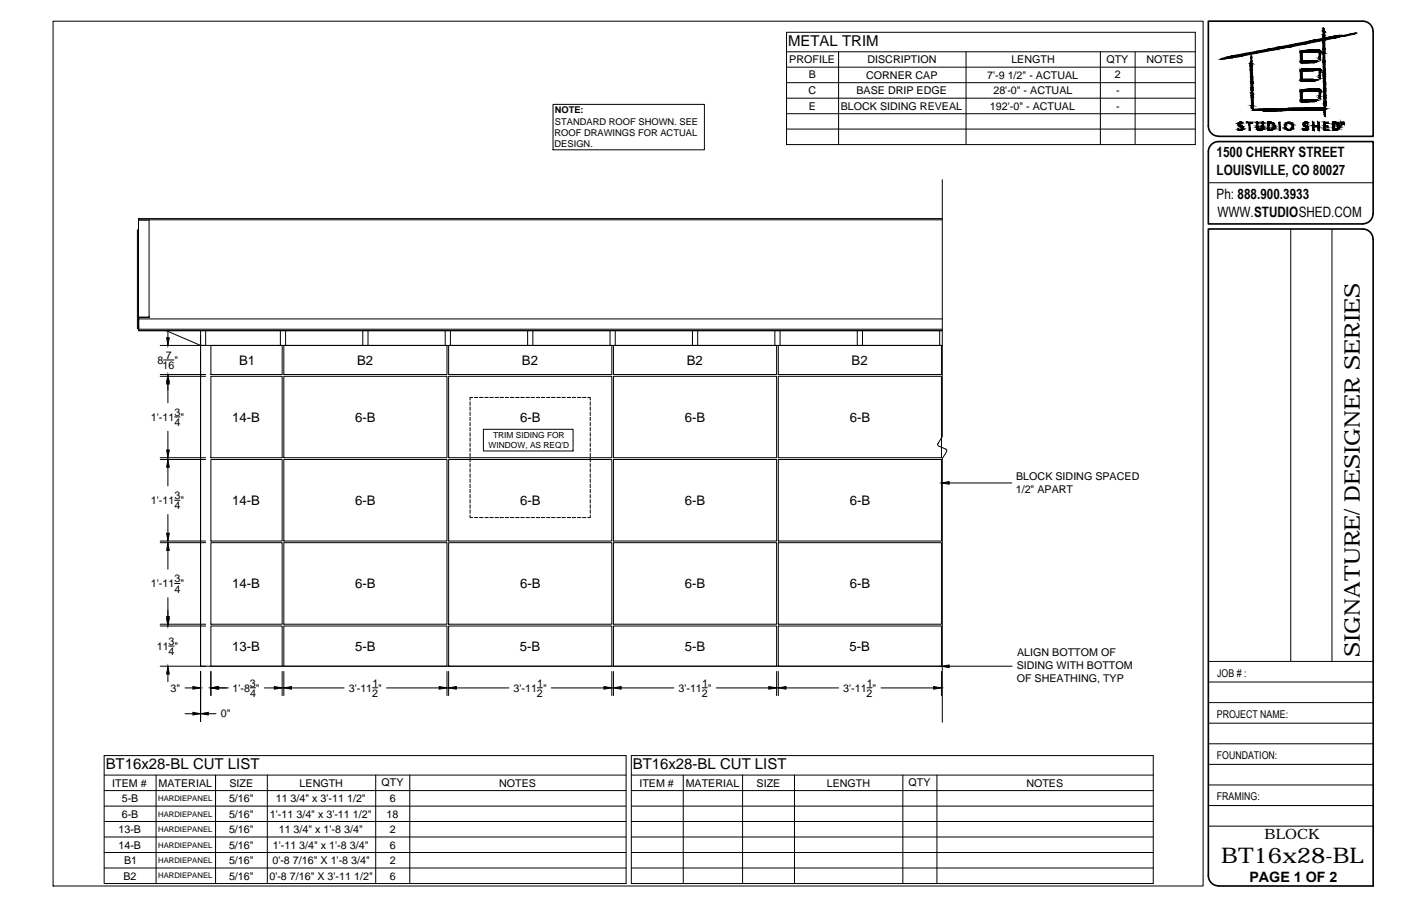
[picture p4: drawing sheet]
<svg xmlns="http://www.w3.org/2000/svg" width="432mm" height="279mm" viewBox="0 0 432 279" stroke-linecap="round" stroke-linejoin="round" font-family="sans-serif">
<!-- layer: SShed-Dims and Notes -->
<g fill="none" stroke="#000" stroke-width=".31">
<path d="M242.4 10h126v34.6h-126zM242.4 16h126M258.5 16v28.6M297.7 16v28.6M339.1 16v28.6M349.9 16v28.6M170.4 32.2h46.7v14h-46.7zM242.4 20.7h126M242.4 25.5h126M242.4 30.3h126M242.4 35.1h126M242.4 39.8h126"/>
<path d="M290.4 55.4v79.1M49.4 116h14M49.4 115.5h14M49.4 106.5h14M50.4 111h3.2M51.7 101.8v2.4M51.7 117.9v6.3M65 116h22v25.2h-22zM65 106.5h22v9h-22zM87.5 116h50.3v25.2h-50.3zM87.5 106.5h50.3v9h-50.3zM138.3 116h50.3v25.2h-50.3z"/>
<path d="M138.3 106.5h50.3v9h-50.3zM189.1 116h50.3v25.2h-50.3zM189.1 106.5h50.3v9h-50.3zM239.9 116h50.3v25.2h-50.3zM239.9 106.5h50.3v9h-50.3zM51.7 133v5.8M53.8 128.6h1.7M149 132.4h27.6v6.7h-27.6zM289.1 136.7l-.1 .5 .3 .4 2.2 .9M290.4 134.5l-1.3 2.3M291.5 138.5l.3 .3-.1 .5M291.7 139.3l-1.3 2.3v81.1"/>
<path d="M49.4 141.7h14M49.4 141.2h14M51.7 144.1v5.8M51.7 158.7v5.7M53.8 154.3h1.7M65 141.7h22v25.1h-22zM87.5 141.7h50.3v25.1h-50.3zM138.3 141.7h50.3v25.1h-50.3zM189.1 141.7h50.3v25.1h-50.3zM239.9 141.7h50.3v25.1h-50.3zM49.4 167.4h14M49.4 166.8h14"/>
<path d="M51.7 169.7v5.8M53.8 179.9h1.7M65 167.4h22v25.1h-22zM87.5 167.4h50.3v25.1h-50.3zM138.3 167.4h50.3v25.1h-50.3zM189.1 167.4h50.3v25.1h-50.3zM239.9 167.4h50.3v25.1h-50.3zM49.4 193.1h14M49.4 192.5h14M51.7 184.3v6.3M52 199.2h1.7M65 193.1h22v12.4h-22z"/>
<path d="M87.5 193.1h50.3v12.4h-50.3zM138.3 193.1h50.3v12.4h-50.3zM189.1 193.1h50.3v12.4h-50.3zM239.9 193.1h50.3v12.4h-50.3zM49.4 205.5h14M51.7 207.9v2.3M57 212.1h2.5M61.8 207.1v15.4v-15.4M61.8 207.1v7.4M65 207.1v7.4M67.4 212.1h3M77.1 212.1h1.7"/>
<path d="M81.5 212.1h3.1M87 207.1v7.4M87.5 207.1v7.4M89.8 212.1h16.3M114.8 212.1h1.6M119.1 212.1h16.3M137.8 207.1v7.4M138.3 207.1v7.4M140.6 212.1h16.3M165.6 212.1h1.6M169.9 212.1h16.3M188.6 207.1v7.4"/>
<path d="M189.1 207.1v7.4M191.4 212.1h16.3M216.4 212.1h1.6M220.7 212.1h16.3M239.4 207.1v7.4M239.9 207.1v7.4M242.2 212.1h16.3M267.2 212.1h1.6M271.5 212.1h16.3M290.2 207.1v7.4M32.1 233h160.9v39.5h-160.9zM32.1 239h160.9"/>
<path d="M48.1 239v33.5M57 220.1h2.5M64.2 220.1h2.4M66.4 239v33.5M82.4 239v33.5M115.8 239v33.5M126.3 239v33.5M194.6 233h160.8v39.5h-160.8zM194.6 239h160.8M210.6 239v33.5M228.9 239v33.5M244.9 239v33.5"/>
<path d="M278.3 239v33.5M288.8 239v33.5M32.1 243.8h160.9M32.1 248.6h160.9M32.1 253.3h160.9M32.1 258.1h160.9M194.6 243.8h160.8M194.6 248.6h160.8M194.6 253.3h160.8M194.6 258.1h160.8M32.1 262.9h160.9M32.1 267.7h160.9"/>
<path d="M194.6 262.9h160.8M194.6 267.7h160.8"/>
</g>
<!-- layer: SShed-Hatch -->
<g fill="none" stroke="#000" stroke-width=".31">
<path d="M42.7 70.7l-.4 .3v30.4M42.8 67.5l-.1 30.3M290.4 67.8h-247.6l3.1 .1v30M290.4 67.4h-247.6v.4M42.8 98.4h.1M42.8 98.4h247.6M45.9 97.9h-3.1v4.1M45.9 97.8h-3.2v3.2l-.4 .4 .5-.4M45.9 97.9h.1M42.8 101.5h247.6M51.3 102h12.1M51.3 102l10.5 4.5"/>
<path d="M61.8 106.5v99h228.6M61.8 102v103.5M61.8 106.5h228.6M63.4 102v4.5M63.4 102h23M86.4 102h25.4M86.4 102v4.5M88 102v4.5M111.8 102h25.4M111.8 102v4.5M113.4 102v4.5M137.2 102h25.4"/>
<path d="M137.2 102v4.5M138.8 102v4.5M162.6 102h25.4M162.6 102v4.5M164.2 102v4.5M188 102h25.4M188 102v4.5M189.6 102v4.5M213.4 102h25.4M213.4 102v4.5M215 102v4.5M238.8 102h25.4"/>
<path d="M238.8 102v4.5M240.4 102v4.5M264.2 102h25.4M264.2 102v4.5M265.8 102v4.5M289.6 102v4.5M289.6 102h.8M290.4 102h-247.6h8.5M144.9 123.9v1.1M144.9 125.5v1M144.9 127.1v1.1M144.9 128.7v1"/>
<path d="M144.9 130.3v1M144.9 131.8v1.1M144.9 133.4v1.1M144.9 135v1.1M144.9 136.6v1.1M144.9 138.2v1M144.9 139.8v1.1M145.7 122.6h-.8v.8M146.2 122.6h1.1M147.8 122.6h1.1M149.4 122.6h1.1M151 122.6h1"/>
<path d="M152.6 122.6h1M154.1 122.6h1.1M155.8 122.6h1M157.3 122.6h1.1M158.9 122.6h1.1M160.5 122.6h1.1M162.1 122.6h1.1M163.7 122.6h1M165.3 122.6h1M166.8 122.6h1.1M168.5 122.6h1M170 122.6h1.1"/>
<path d="M171.6 122.6h1.1M173.2 122.6h1.1M174.8 122.6h1.1M176.4 122.6h1M178 122.6h1M179.5 122.6h1.1M181.2 122.6h.7v.8M181.9 123.9v1.1M181.9 125.5v1M181.9 127.1v1.1M181.9 128.7v1M181.9 130.3v1"/>
<path d="M181.9 131.8v1.1M181.9 133.4v1.1M181.9 135v1.1M181.9 136.6v1.1M181.9 138.2v1M181.9 139.8v1.1M144.9 158.8v.8h.8M144.9 141.4v1M144.9 143v1M144.9 144.5v1.1M144.9 146.1v1.1M144.9 147.7v1.1"/>
<path d="M144.9 149.3v1.1M144.9 150.9v1M144.9 152.5v1.1M144.9 154.1v1M144.9 155.7v1M144.9 157.2v1.1M146.2 159.6h1.1M147.8 159.6h1.1M149.4 159.6h1.1M151 159.6h1M152.6 159.6h1M154.1 159.6h1.1"/>
<path d="M155.8 159.6h1M157.3 159.6h1.1M158.9 159.6h1.1M160.5 159.6h1.1M162.1 159.6h1.1M163.7 159.6h1M165.3 159.6h1M166.8 159.6h1.1M168.5 159.6h1M170 159.6h1.1M171.6 159.6h1.1M173.2 159.6h1.1"/>
<path d="M174.8 159.6h1.1M176.4 159.6h1M178 159.6h1M179.5 159.6h1.1M181.9 158.8v.8h-.7M181.9 141.4v1M181.9 143v1M181.9 144.5v1.1M181.9 146.1v1.1M181.9 147.7v1.1M181.9 149.3v1.1M181.9 150.9v1"/>
<path d="M181.9 152.5v1.1M181.9 154.1v1M181.9 155.7v1M181.9 157.2v1.1"/>
</g>
<!-- layer: SShed-Siding BLOCK -->
<path d="M290.2 148.9l2.3-.4v.8zM290.2 205.5l2.3-.4v.8z" fill="#000" stroke="#000" stroke-width=".31"/>
<path d="M292.5 148.9h19.3M292.5 205.5h19.4" fill="none" stroke="#000" stroke-width=".31"/>
<!-- layer: SShed-Dims and Notes -->
<g fill="#000" stroke="#000" stroke-width=".31">
<path d="M51.7 116l.5 2.4h-.8zM51.7 115.5l.5 2.4h-.8zM51.4 104.2h.8l-.5 2.3zM51.4 138.8h.8l-.5 2.4zM51.7 141.7l.5 2.4h-.8zM51.7 167.4l.5 2.3h-.8zM51.4 164.4h.8l-.5 2.4zM51.4 190.6h.8l-.5 2.5zM51.4 190.1h.8l-.5 2.4zM51.7 205.5l.5 2.4h-.8zM59.5 211.7l2.3 .4-2.3 .4zM59.5 219.7l2.3 .4-2.3 .4z"/>
<path d="M61.8 220.1l2.4-.4v.8zM65 212.1l2.4-.4v.8zM84.6 211.7l2.4 .4-2.4 .4zM87.5 212.1l2.3-.4v.8zM135.4 211.7l2.4 .4-2.4 .4zM138.3 212.1l2.3-.4v.8zM186.2 211.7l2.4 .4-2.4 .4zM189.1 212.1l2.3-.4v.8zM237 211.7l2.4 .4-2.4 .4zM239.9 212.1l2.3-.4v.8zM287.8 211.7l2.4 .4-2.4 .4z"/>
</g>
<!-- layer: SShed-Titleblock -->
<g fill="none" stroke="#000" stroke-width=".31">
<path d="M16.4 6.5h354.4v266.7h-354.4zM372.4 56.4h50.8M397.8 70.6v133.4M410.5 70.6v133.4M372.4 204h50.8M372.4 210.3h50.8M372.4 216.7h50.8M372.4 229.4h50.8M372.4 235.7h50.8M372.4 223h50.8M372.4 248.4h50.8M372.4 242.1h50.8"/>
<path d="M372.4 254.8h50.8"/>
</g>
<path d="M423.2 9.7a3.2 3.2 0 0 0-3.2-3.2h-47.6v32.4M423.2 9.7v32.4h-47.6M372.4 38.9a3.2 3.2 0 0 0 3.2 3.1M375.6 43.7a3.2 3.2 0 0 0-3.2 3.1v22.3l47.6-.1a3.2 3.2 0 0 0 3.2-3.1M375.6 43.7h47.6v22.2M423.2 73.8a3.2 3.2 0 0 0-3.2-3.2h-47.6v199.5a3.2 3.2 0 0 0 3.2 3.1M423.2 73.8v199.4h-47.6" fill="none" stroke="#000" stroke-width=".51"/>
<g fill="#000" stroke="#000" stroke-width=".31">
<path d="M376.3 18.3h.2zM377.2 18l.5-.1zM378 17.8h2l-2.2 .3zM401 19.3h.9zM401.9 19.3h1.3zM401.4 18.8h3.5zM405.7 18.9l.5-.1zM404 15.5h2.8zM406.7 18.3l.2 .1zM407 16h.2zM412.1 11l.4-.1zM413.5 10.9h.2z"/>
<path d="M417.8 10.2h.2zM381.9 37.8h1.1zM382.6 37.9h.3zM388.6 34.1h1zM389.5 34.2h3.2zM391.7 38h.7zM391.8 33.6h17.1zM391.9 39.9h.6zM396.5 40h1.6l-.3 .2zM396.8 37.7h1zM401 25h.9zM401.7 38.7h.8z"/>
<path d="M401.9 25h1.3zM401.9 31.4h1.3zM402 39h1.1zM402.3 39.1h.9zM402.3 37.6h.5zM402.6 39.8h.6zM402.8 38.1h.2zM401.4 24.5h3.5zM401.4 30.8h3.5zM405.7 24.6l.5-.1zM405.7 30.9l.5-.1zM404 21.2h2.8z"/>
<path d="M404 27.5h2.8zM406.7 24.1h.2zM406.7 30.4l.2 .1zM403.5 33.3h4.1zM407 21.7h.2zM407 28.1h.2zM408.4 32.5l.1 .4zM408.6 31.9l.1 .2zM411.9 39.8h.7zM412.2 38.4h.6zM413.7 38h.1zM381.9 40.2h.6z"/>
<path d="M381.9 40.2h.4zM388.1 40.2h.4zM388.1 40.2l.2 .1zM402.3 40.2h.1z"/>
<path d="M376.3 18.3l.7-.2zM376.5 18.3l.6-.2z"/>
<path d="M376.9 18h.5zM377.2 18h.3z"/>
<path d="M376.9 18l.2 .1zM376.9 18h.4z"/>
<path d="M376.9 18h.4zM376.9 18h.5z"/>
<path d="M378 17.8h2zM378.1 17.7h2.4z"/>
<path d="M377.4 18.1h.4l.2-.3zM377.4 18.1h.4z"/>
<path d="M378.1 17.7h2.4l-1.9-.2zM378.6 17.5h3.4l-1.5 .2z"/>
<path d="M378.6 17.5h3.4l-2.5-.3zM379.5 17.2h3.4l-.9 .3z"/>
<path d="M379.5 17.2h3.4l.8-.7zM382.9 17.2l.8-.7h3.4z"/>
<path d="M383.7 16.5h3.4l.1-.7zM387.2 15.8h3.1l-3.2 .7z"/>
<path d="M385.6 17.6l-.1 1.4h.3zM385.6 17.6h.2v1.4z"/>
<path d="M385.5 19v.5h.3zM385.5 19h.3v.5z"/>
<path d="M385.5 19.5l.4 .1zM385.5 19.5l.4 .1z"/>
<path d="M385.5 19.6l.4 .1zM385.5 19.6l.4 .1z"/>
<path d="M385.6 17.2v.4h.2zM385.6 17.2l.2 .4z"/>
<path d="M387.2 15.8h3.1l-.3-.5zM390 15.3h3.3l-3 .5z"/>
<path d="M390 15.3h3.3l-1.6-.3zM391.7 15h3.4l-1.8 .3z"/>
<path d="M391.7 15h3.4l-1.1-.5zM394 14.5h3.4l-2.3 .5z"/>
<path d="M394 14.5h3.4zM394.6 14.4h3.6z"/>
<path d="M394.6 14.4h3.6l1.3-.9zM398.2 14.4l1.3-.9h3.3z"/>
<path d="M399.5 13.5h3.3l1.5-1zM402.8 13.5l1.5-1h3.4z"/>
<path d="M400.7 15.8h6.5l-6.2-.2zM401 15.6h5.9l.3 .2z"/>
<path d="M400.7 15.8h6.5zM400.7 15.8h6.5z"/>
<path d="M400.7 15.8l6.5 .2zM400.7 15.8l6.5 .2z"/>
<path d="M400.7 16h6.3zM400.7 16h6.3z"/>
<path d="M400.7 16l4.1 .1zM400.7 16h5.9z"/>
<path d="M400.7 16.1l1.1 .1zM400.7 16.1h3z"/>
<path d="M400.7 16.2h.7zM400.7 16.2h1.1z"/>
<path d="M400.7 16.2l.1 2.5h.6zM400.7 16.2h.7v2.5z"/>
<path d="M400.8 18.7l.6 .1zM400.8 18.7l.6 .1z"/>
<path d="M400.8 18.8h4.4zM400.8 18.8h4.4z"/>
<path d="M400.8 18.8l4.9 .1zM400.8 18.8l4.9 .1z"/>
<path d="M400.8 18.9h5.4zM400.8 18.9h5.4z"/>
<path d="M400.8 18.9h5.2zM400.8 18.9h5.4z"/>
<path d="M400.8 18.9l5.1 .1zM400.8 18.9h5.2z"/>
<path d="M400.8 19l5 .1zM400.8 19h5.1z"/>
<path d="M400.8 19.1h4.7zM400.8 19.1h5z"/>
<path d="M400.8 19.1l4.6 .1zM400.8 19.1h4.7z"/>
<path d="M400.8 19.2h4.5zM400.8 19.2h4.6z"/>
<path d="M400.9 19.2l4.3 .1zM400.9 19.2h4.4z"/>
<path d="M400.9 19.3h2.3zM400.9 19.3h2.9z"/>
<path d="M401 19.3l.5 .1zM401 19.4h.5z"/>
<path d="M401 15.6h5.9zM402.2 15.6h4.7z"/>
<path d="M402.2 15.6h4.7zM403.1 15.5l3.8 .1z"/>
<path d="M400.7 16.1h3zM400.7 16.1h4.1z"/>
<path d="M400.9 19.3h2.9zM400.9 19.3h4.3z"/>
<path d="M404.3 12.5h4zM404.7 12.4l3.6 .1z"/>
<path d="M404.7 12.4h3.6zM405 12.4h3.3z"/>
<path d="M405 12.4h3.3l-.6-.6zM407.7 11.8h3.3l-2.7 .6z"/>
<path d="M406.5 17.6h.4zM406.6 17.5l.3 .1z"/>
<path d="M406.5 17.6v.7h.4zM406.5 17.6h.4v.7z"/>
<path d="M406.6 16v.7h.4zM406.6 16h.4v.7z"/>
<path d="M406.6 16.7h.3zM406.6 16.7h.4z"/>
<path d="M406.6 16.7v.8h.3zM406.6 16.7h.3v.8z"/>
<path d="M406.5 18.3h.4zM406.5 18.3h.4z"/>
<path d="M407 16h.2zM407 16h.2z"/>
<path d="M407.7 10.7v.3h.6zM407.7 10.7h.6v.3z"/>
<path d="M407.7 11v.7h.6zM407.7 11h.6v.7z"/>
<path d="M407.7 11.7l3.3 .1zM407.7 11.7h4z"/>
<path d="M407.8 9.8l-.1 .9h.6zM407.8 9.8h.5v.9z"/>
<path d="M407.7 12.5v2.7h.7zM407.7 12.5h.6l.1 2.7z"/>
<path d="M407.7 15.2l.1 1h.5zM407.7 15.2h.7l-.1 1z"/>
<path d="M407.8 16.2v.2h.5zM407.8 16.2h.5v.2z"/>
<path d="M407.8 16.4v2.6h.6zM407.8 16.4h.5l.1 2.6z"/>
<path d="M407.9 9l-.1 .3h.2zM407.9 9l.1 .3z"/>
<path d="M407.8 9.3v.2h.3zM407.8 9.3l.3 .2z"/>
<path d="M407.8 9.5l.3 .2zM407.8 9.5l.3 .2z"/>
<path d="M407.8 9.7v.1h.5zM407.8 9.7l.5 .1z"/>
<path d="M407.9 8.7l.1 .2zM407.9 8.7l.1 .2z"/>
<path d="M407.9 8.9l.1 .1zM407.9 8.9l.1 .1z"/>
<path d="M408.3 11.7h3.4zM409 11.6h3.3z"/>
<path d="M409 11.6h1l-.1-.2zM409.9 11.4h.5l-.4 .2z"/>
<path d="M409.9 11.4l1.8-.4zM410.4 11.4l1.9-.4z"/>
<path d="M410 11.6h2.3zM410.3 11.5h2.3z"/>
<path d="M410.3 11.5h2.3zM410.7 11.4h2z"/>
<path d="M410.7 11.4h2l-.3-.3zM412.4 11.1h2l-1.7 .3z"/>
<path d="M411.7 11h.6zM412.1 11h.3z"/>
<path d="M412.4 11.1h2zM413.2 11h2z"/>
<path d="M413.2 11h.5zM413.5 10.9l.2 .1z"/>
<path d="M413.7 11h1.5l.7-.4zM415.2 11l.7-.4h1.5z"/>
<path d="M415.9 10.6h1.5l-.2-.3zM417.2 10.3h.7l-.5 .3z"/>
<path d="M417.2 10.3h.7zM417.8 10.2h.2z"/>
<path d="M381.6 39.8h.2zM381.6 39.8h.2z"/>
<path d="M381.6 39.8l.3 .1zM381.6 39.8l.3 .1z"/>
<path d="M381.6 39.9h.3zM381.6 39.9h.3z"/>
<path d="M381.6 39.9l.6 .1zM381.6 39.9l.6 .1z"/>
<path d="M381.7 38.1l.3 .1zM381.7 38.1h.3z"/>
<path d="M381.6 38.2l.3 .1zM381.6 38.2h.4z"/>
<path d="M381.6 38.3h.4zM381.6 38.3h.4z"/>
<path d="M381.7 38h.4zM381.7 38h.4z"/>
<path d="M381.7 38l.3 .1zM381.7 38h.4z"/>
<path d="M381.7 38.1h.3zM381.7 38.1h.3z"/>
<path d="M381.6 38.3l.4 .2zM381.6 38.3l.4 .2z"/>
<path d="M381.7 38h.4zM381.8 37.9h.4z"/>
<path d="M381.7 38h.4zM381.7 38h.4z"/>
<path d="M381.7 38.5l.4 .1zM381.7 38.5l.4 .1z"/>
<path d="M381.8 37.9h.4zM381.8 37.9h.5z"/>
<path d="M381.7 38.6l.6 .1zM381.7 38.6l.6 .1z"/>
<path d="M381.9 37.9h1zM381.9 37.9h1.1z"/>
<path d="M381.8 38.7h.6zM381.8 38.7h.6z"/>
<path d="M381.9 37.8h1.1zM381.9 37.8h1.1z"/>
<path d="M381.9 37.8l1.1 .1zM381.9 37.8l1.1 .1z"/>
<path d="M381.9 37.8h1.1zM381.9 37.8h1.1zM382 37.8h1z"/>
<path d="M381.6 39.9h.3zM381.6 39.9h.3z"/>
<path d="M382 37.8h.9zM382.1 37.7l.8 .1z"/>
<path d="M381.6 38.3h.4zM381.6 38.3h.4z"/>
<path d="M381.9 38.8l.8 .1zM381.9 38.8l.8 .1z"/>
<path d="M381.6 39.9h.4zM381.6 39.9h.4z"/>
<path d="M381.7 38.5h.4zM381.7 38.5h.4zM381.7 38.5h.4zM381.7 38.5h.4z"/>
<path d="M382 38.9h.8zM382 38.9h.8z"/>
<path d="M382.2 37.7h.5zM382.2 37.7h.5z"/>
<path d="M382.2 37.7h.5zM382.4 37.6l.3 .1z"/>
<path d="M382.3 40h.7zM382.4 40h.6z"/>
<path d="M381.6 40h.7zM381.6 40h.7z"/>
<path d="M381.8 37.9h.5zM381.8 37.9h.6z"/>
<path d="M381.8 37.9h.6zM381.8 37.9h.6z"/>
<path d="M382.4 40h.6zM382.5 39.9h.5z"/>
<path d="M381.8 38.7h.6zM381.8 38.7h.6z"/>
<path d="M381.8 38.7h.7zM381.8 38.7h.7zM381.8 38.7h.7zM381.8 38.7h.7zM381.8 38.7h.7zM381.8 38.7h.7z"/>
<path d="M382.3 39l.7 .1zM382.3 39l.7 .1z"/>
<path d="M382.4 37.9h.5zM382.4 37.9h.5z"/>
<path d="M382.5 39.9h.5zM382.7 39.8h.3z"/>
<path d="M381.9 38.8h.7zM381.9 38.8h.7zM381.8 38.7l.8 .1zM381.8 38.7l.8 .1z"/>
<path d="M382.6 37.9h.3zM382.5 37.9h.4zM382.5 37.9h.4z"/>
<path d="M382.6 39.2h.4zM382.6 39.2h.4z"/>
<path d="M382.7 37.9h.2zM382.7 37.9h.2z"/>
<path d="M382.7 37.9h.2zM382.7 37.9h.2z"/>
<path d="M381.9 38.8h.8zM381.9 38.8h.8zM381.9 38.8h.8zM381.9 38.8h.8z"/>
<path d="M382.7 39.2l.4 .1zM382.7 39.2l.4 .1z"/>
<path d="M382.7 39.3h.4zM382.7 39.3h.4z"/>
<path d="M382.1 37.7h.7zM382.1 37.7h.7zM382.1 37.7h.7zM382.2 37.7h.6z"/>
<path d="M382.7 39.3l.4 .1zM382.7 39.3l.4 .1z"/>
<path d="M382.8 39.5l.3 .1zM382.8 39.5l.3 .1z"/>
<path d="M382.8 39.6h.3zM382.8 39.6h.3z"/>
<path d="M382.8 39.6l.3 .1zM382.8 39.6h.3z"/>
<path d="M382.7 37.9l.2 .1zM382.7 37.9l.2 .1z"/>
<path d="M382.2 39h.7zM382.2 39h.7zM382.1 38.9l.8 .1zM382.1 38.9l.8 .1z"/>
<path d="M382.3 39h.6zM382.3 39h.6zM382.2 39h.7zM382.2 39h.7z"/>
<path d="M382.3 39h.7zM382.3 39h.7zM382.3 39h.7zM382.3 39h.7z"/>
<path d="M382.5 39.1h.5zM382.5 39.1h.5z"/>
<path d="M382.6 39.2h.4zM382.6 39.2h.4zM382.5 39.1l.5 .1zM382.5 39.1l.5 .1z"/>
<path d="M382.7 39.8h.3zM382.7 39.8h.3zM382.7 39.8h.3zM382.7 39.8h.3zM382.7 39.8h.3zM382.8 39.7h.3z"/>
<path d="M382.7 39.2h.4zM382.7 39.2h.4zM382.7 39.2h.4zM382.7 39.2h.4z"/>
<path d="M382.8 39.5h.3zM382.8 39.5h.3zM382.8 39.4l.3 .1zM382.8 39.4l.3 .1z"/>
<path d="M384.1 37.6v.3h2zM384.1 37.6h2v.3z"/>
<path d="M385.3 19.7v.6h.7zM385.3 19.7h.6l.1 .6z"/>
<path d="M385.3 20.3v1.3h.7zM385.3 20.3h.7v1.3z"/>
<path d="M385.3 21.6l.1 2.1h.7zM385.3 21.6h.7l.1 2.1z"/>
<path d="M385.4 23.7l.7 .1zM385.4 23.7l.7 .1z"/>
<path d="M385.4 23.8l.1 1.4h.7zM385.4 23.8h.7l.1 1.4z"/>
<path d="M385.5 25.2v.4h.7zM385.5 25.2h.7v.4z"/>
<path d="M385.5 25.6v1.5h.7zM385.5 25.6h.7v1.5z"/>
<path d="M385.5 27.1l.1 .6h.6zM385.5 27.1h.7v.6z"/>
<path d="M385.6 27.7v1h.5zM385.6 27.7h.6l-.1 1z"/>
<path d="M385.6 28.7v.2h.6zM385.6 28.7h.5l.1 .2z"/>
<path d="M385.7 29.5l-.1 .4h.7zM385.7 29.5h.5l.1 .4z"/>
<path d="M385.6 28.9l.1 .6h.5zM385.6 28.9h.6v.6z"/>
<path d="M385.6 29.9l.1 2.6h.6zM385.6 29.9h.7v2.6z"/>
<path d="M385.7 32.5l.6 .2zM385.7 32.5h.6z"/>
<path d="M385.7 32.7v.5h.5zM385.7 32.7h.6l-.1 .5z"/>
<path d="M385.7 33.2l.5 .3zM385.7 33.2h.5v.3z"/>
<path d="M385.9 33.5l.2 .1zM385.9 33.5h.3z"/>
<path d="M386.1 34h15.7zM386.2 33.9h16.2z"/>
<path d="M386.2 33.9h16.2zM386.2 33.9h17.4z"/>
<path d="M386.2 33.9h17.4zM386.3 33.9h21.8z"/>
<path d="M386.1 34h14.1zM386.1 34h15.7z"/>
<path d="M386.3 33.9h22.1zM386.6 33.8l21.8 .1z"/>
<path d="M386.6 33.8h21.8zM386.7 33.8h21.7z"/>
<path d="M386.7 33.8h21.7zM387.9 33.7h20.6z"/>
<path d="M387.3 37.6l.3 .1zM387.3 37.6l.3 .1z"/>
<path d="M387.3 37.7l.3 .1zM387.3 37.7l.3 .1z"/>
<path d="M387.3 37.8l.3 .1zM387.3 37.8l.3 .1z"/>
<path d="M387.3 37.9l.3 .1zM387.3 37.9l.3 .1z"/>
<path d="M387.3 38v.2h.3zM387.3 38h.3v.2z"/>
<path d="M387.3 38.2v.4h.3zM387.3 38.2h.3v.4z"/>
<path d="M387.3 38.6v.3h.3zM387.3 38.6h.3v.3z"/>
<path d="M387.3 38.9l.3 .1zM387.3 38.9l.3 .1z"/>
<path d="M387.3 39.2l.3 .1zM387.3 39.2l.3 .1z"/>
<path d="M387.3 39.3h.3zM387.3 39.3h.3zM387.3 39.3h.3zM387.3 39.3h.3z"/>
<path d="M387.3 39.3h.3zM387.3 39.3h.3z"/>
<path d="M387.3 39.3h.3zM387.3 39.3h.3z"/>
<path d="M387.3 39.3l.4 .1zM387.3 39.3l.4 .1z"/>
<path d="M387.3 39.4v.2h.4zM387.3 39.4l.4 .2z"/>
<path d="M387.3 39.6l.4 .1zM387.3 39.6l.4 .1z"/>
<path d="M387.4 39.7h.3zM387.4 39.7h.3z"/>
<path d="M387.4 39.7h.3zM387.4 39.7h.3z"/>
<path d="M387.4 39.7h.3zM387.4 39.7h.3z"/>
<path d="M387.4 39.7l.4 .1zM387.4 39.7l.4 .1z"/>
<path d="M387.4 39.8h.5zM387.4 39.8h.5z"/>
<path d="M387.4 39.8l.6 .1zM387.4 39.8l.6 .1z"/>
<path d="M387.5 39.9l.8 .1zM387.5 39.9l.8 .1z"/>
<path d="M387.5 40h1.6zM387.5 40h1.6z"/>
<path d="M387.3 39.2h.3zM387.3 39.2h.3zM387.3 39v.2h.3zM387.3 39h.3v.2z"/>
<path d="M387.9 33.7h20.6zM389.3 33.7h19.2z"/>
<path d="M388.3 40h.8zM388.5 40h.6zM388.6 39.9h.5z"/>
<path d="M388.5 40h.6zM388.3 40h.8zM388.3 40h.8z"/>
<path d="M388.5 34l8.3 .1zM388.5 34h11.7z"/>
<path d="M388.6 39.9h.5zM388.8 39.9h.4z"/>
<path d="M388.8 39.9h.4zM388.8 39.8h.4z"/>
<path d="M388.9 39.7l.3 .1zM388.9 39.7h.4z"/>
<path d="M388.9 39.7h.4zM388.9 39.7h.4z"/>
<path d="M388.9 39.7h.4zM388.9 39.7h.4z"/>
<path d="M389 39.6l.3 .1zM389 39.6h.3z"/>
<path d="M389 39.3l.4 .2zM389 39.3l.4 .2z"/>
<path d="M389 39.5l.3 .1zM389 39.5h.4z"/>
<path d="M389 37.7l.4 .1zM389 37.7l.4 .1z"/>
<path d="M389 37.8l.4 .1zM389 37.8l.4 .1z"/>
<path d="M389 37.9l.4 .1zM389 37.9l.4 .1z"/>
<path d="M389 38l.4 .1zM389 38l.4 .1z"/>
<path d="M389 38.1v.6h.4zM389 38.1h.4v.6z"/>
<path d="M389 38.7l.4 .1zM389 38.7l.4 .1z"/>
<path d="M389 38.8v.2h.4zM389 38.8h.4v.2z"/>
<path d="M389 39l.4 .1zM389 39l.4 .1z"/>
<path d="M389 39.1l.4 .1zM389 39.1l.4 .1z"/>
<path d="M389 39.2l.4 .1zM389 39.2l.4 .1z"/>
<path d="M389 39.3h.4zM389 39.3h.4z"/>
<path d="M389 39.3h.4zM389 39.3h.4z"/>
<path d="M389 39.3h.4zM389 39.3h.4z"/>
<path d="M389.3 33.7h19.2zM389.4 33.6h19.3z"/>
<path d="M389 37.7h.4zM389 37.7h.4zM389 37.6l.4 .1zM389 37.6l.4 .1z"/>
<path d="M389.4 33.6h19.3zM391.3 33.6h17.6z"/>
<path d="M389.5 34.2h3.2zM389.5 34.2h4z"/>
<path d="M389.2 34.3h1.7zM389.2 34.3h1.7z"/>
<path d="M389.5 34.1h5.7zM389.6 34.1h6.7z"/>
<path d="M389.5 34.1l4 .1zM389.5 34.1h5.7z"/>
<path d="M389.6 34.1h6.7zM389.6 34.1h7.2z"/>
<path d="M390.8 37.6l.9 .1zM390.8 37.6l.9 .1z"/>
<path d="M390.8 37.7h1.2zM390.8 37.7h1.2z"/>
<path d="M390.8 37.7l1.3 .1zM390.8 37.7l1.3 .1z"/>
<path d="M390.8 37.8h1.4zM390.8 37.8h1.4z"/>
<path d="M390.8 37.8l1.4 .1zM390.8 37.8l1.4 .1z"/>
<path d="M390.8 37.9h1.6zM390.8 37.9h1.6z"/>
<path d="M390.8 37.9l.3 .1zM390.8 37.9l.3 .1z"/>
<path d="M390.8 38h.3zM390.8 38h.3z"/>
<path d="M390.8 38v.3h.3zM390.8 38h.3v.3z"/>
<path d="M390.8 38.3v.3h.3zM390.8 38.3h.3v.3z"/>
<path d="M390.8 38.6v.6h.3zM390.8 38.6h.3v.6z"/>
<path d="M390.8 39.2l.3 .1zM390.8 39.2l.3 .1z"/>
<path d="M390.8 39.3v.4h.3zM390.8 39.3h.3v.4z"/>
<path d="M390.8 39.7l.3 .1zM390.8 39.7l.3 .1z"/>
<path d="M390.8 39.8l.3 .1zM390.8 39.8l.3 .1z"/>
<path d="M390.8 39.9h.3zM390.8 39.9h.3z"/>
<path d="M391.3 33.6h17.6zM391.8 33.6h17.1zM396 33.5l12.9 .1z"/>
<path d="M391.4 39.9h1zM391.6 39.9h.8zM391.7 39.9h.7z"/>
<path d="M390.8 37.6h.7zM390.8 37.6h.7z"/>
<path d="M391.4 37.9h1zM391.4 37.9h1z"/>
<path d="M391.6 39.9h.8zM391.4 39.9h1zM391.4 39.9h1z"/>
<path d="M391.7 39.9h.7zM391.9 39.9h.5z"/>
<path d="M390.8 37.7h1zM390.8 37.7h1z"/>
<path d="M391.7 38h.7zM391.5 37.9l.9 .1zM391.5 37.9l.9 .1z"/>
<path d="M391.8 38h.7zM391.8 38h.7z"/>
<path d="M391.9 39.9h.6zM391.9 39.9h.6zM392 39.8h.5z"/>
<path d="M392 39.8h.5zM392.1 39.8h.5z"/>
<path d="M392.1 39.8h.5zM392.1 39.8h.5z"/>
<path d="M392.1 39.8h.5zM392.2 39.7l.4 .1z"/>
<path d="M392.2 38.2h.5zM392.2 38.2h.5z"/>
<path d="M392.2 39.7h.4zM392.3 39.7h.4z"/>
<path d="M392.4 39.6l.3 .1zM392.4 39.6h.3z"/>
<path d="M392.2 38.2l.5 .1zM392.2 38.2l.5 .1z"/>
<path d="M392.3 38.3h.4zM392.3 38.3h.4z"/>
<path d="M392.4 39.5l.3 .1zM392.4 39.5h.4z"/>
<path d="M390.8 37.9h1.6zM390.8 37.9h1.6z"/>
<path d="M392.5 39.3l.3 .1zM392.5 39.3l.3 .1z"/>
<path d="M392.4 39.4h.4zM392.4 39.4h.4z"/>
<path d="M391.9 39.9h.5zM391.9 39.9h.6z"/>
<path d="M391.8 38h.7zM391.8 38h.7z"/>
<path d="M392.4 38.5h.4zM392.4 38.5h.4z"/>
<path d="M392 38.1h.5zM392 38.1h.5zM391.9 38l.6 .1zM391.9 38l.6 .1z"/>
<path d="M392.5 38.5l.4 .2zM392.5 38.5l.4 .2z"/>
<path d="M392.5 38.7h.4zM392.5 38.7h.4z"/>
<path d="M392.5 38.7l.4 .2zM392.5 38.7l.4 .2z"/>
<path d="M392.5 38.9l.4 .1zM392.5 38.9l.4 .1z"/>
<path d="M392.5 39h.4zM392.5 39h.4z"/>
<path d="M392.5 39l.4 .2zM392.5 39l.4 .2z"/>
<path d="M392.2 38.2h.5zM392.2 38.2h.5zM392 38.1l.7 .1zM392 38.1l.7 .1z"/>
<path d="M392.4 38.4h.4zM392.4 38.4h.4zM392.4 38.3l.4 .1zM392.4 38.3l.4 .1z"/>
<path d="M392.4 39.5h.4zM392.4 39.5h.4zM392.4 39.5h.4zM392.4 39.4l.4 .1z"/>
<path d="M392.4 38.5h.4zM392.4 38.5h.4zM392.4 38.4l.4 .1zM392.4 38.4l.4 .1z"/>
<path d="M392.5 39.3h.3zM392.5 39.3h.3zM392.5 39.2l.3 .1zM392.5 39.2h.4z"/>
<path d="M396 38.5l-.1 .5h.4zM396 38.5h.3v.5z"/>
<path d="M395.9 39h.4zM395.9 39h.4z"/>
<path d="M396 33.5h12.9zM397 33.4l11.9 .1z"/>
<path d="M396 38.4l.3 .1zM396 38.4h.4z"/>
<path d="M395.9 39l.1 .4h.3zM395.9 39h.4v.4z"/>
<path d="M396.2 38.2l-.2 .2h.4zM396.2 38.2h.4l-.2 .2z"/>
<path d="M396 39.4l.4 .1zM396 39.4l.4 .1z"/>
<path d="M396.3 38l-.1 .2h.4zM396.3 38h.6l-.3 .2z"/>
<path d="M396 39.5l.6 .2zM396 39.5l.6 .2z"/>
<path d="M396.3 38h.6zM396.4 37.9h.9z"/>
<path d="M396.2 39.7l.7 .2zM396.2 39.7l.7 .2z"/>
<path d="M396.3 39.9h.6zM396.3 39.9h.6z"/>
<path d="M396.4 37.9h1.7l-1.3-.2zM396.8 37.7l1.3 .2z"/>
<path d="M396.3 39.9l1 .1zM396.3 39.9l1 .1z"/>
<path d="M396.5 40l.3 .2h1zM396.8 40.2h1z"/>
<path d="M388.6 34.1h8.2zM388.6 34.1h8.2z"/>
<path d="M396.3 38h.6zM396.3 38h.6z"/>
<path d="M397 33.4h11.5zM398.3 33.4h10.2z"/>
<path d="M397.3 40h.8zM397.7 39.9h.5z"/>
<path d="M397.3 37.9l.9 .1zM397.3 37.9l.9 .1z"/>
<path d="M397.6 38h.6zM397.6 38h.6z"/>
<path d="M397.7 39.9h.5l-.3-.2zM397.9 39.7h.4l-.1 .2z"/>
<path d="M397.7 39.9h.5zM397.7 39.9h.5z"/>
<path d="M397.7 38l.7 .2zM397.7 38h.5l.2 .2z"/>
<path d="M398.1 39.5l-.2 .2h.4zM398.1 39.5h.4l-.2 .2z"/>
<path d="M397.9 38.2l.6 .2zM397.9 38.2l.6 .2z"/>
<path d="M398.2 39.4l.3 .1zM398.2 39.4h.3z"/>
<path d="M398.1 38.4l.4 .1zM398.1 38.4l.4 .1z"/>
<path d="M398.3 39l-.1 .4h.3zM398.3 39h.3l-.1 .4z"/>
<path d="M398.2 38.5l.1 .5h.3zM398.2 38.5h.3l.1 .5z"/>
<path d="M398.3 39h.3zM398.3 39h.3z"/>
<path d="M398.3 33.4h10.1zM401.9 33.4h6.5z"/>
<path d="M400.7 21.6l6.5 .1zM400.7 21.6l6.5 .1z"/>
<path d="M400.7 21.7h6.3zM400.7 21.7h6.3z"/>
<path d="M400.7 21.7l4.1 .1zM400.7 21.7h5.3z"/>
<path d="M400.7 21.8l1.1 .1zM400.7 21.8h3z"/>
<path d="M400.7 21.9h.7zM400.7 21.9h1.1z"/>
<path d="M400.7 27.9h6.5l-6.2-.3zM401 27.6h5.9l.3 .3z"/>
<path d="M400.7 27.9h6.5zM400.7 27.9h6.5z"/>
<path d="M400.7 27.9l6.5 .1zM400.7 27.9l6.5 .1z"/>
<path d="M400.7 28h6.3zM400.7 28h6.3z"/>
<path d="M400.7 28l5.3 .1zM400.7 28h5.9z"/>
<path d="M400.7 28.1h4.1zM400.7 28.1h5.3z"/>
<path d="M400.7 28.1l3 .1zM400.7 28.1h4.1z"/>
<path d="M400.7 28.2l1.1 .1zM400.7 28.2h3z"/>
<path d="M400.7 28.3h.7zM400.7 28.3h1.1z"/>
<path d="M400.7 21.9l.1 2.5h.6zM400.7 21.9h.7v2.5z"/>
<path d="M400.8 24.4l.6 .1zM400.8 24.4l.6 .1z"/>
<path d="M400.8 24.5h4.4zM400.8 24.5h4.4z"/>
<path d="M400.8 24.5l4.9 .1zM400.8 24.5l4.9 .1z"/>
<path d="M400.8 24.6h5.4zM400.8 24.6h5.4z"/>
<path d="M400.8 24.6l5.2 .1zM400.8 24.6h5.4z"/>
<path d="M400.8 24.7h5.1zM400.8 24.7h5.2z"/>
<path d="M400.8 24.7l5 .1zM400.8 24.7h5.1z"/>
<path d="M400.8 24.8l4.7 .1zM400.8 24.8h5z"/>
<path d="M400.8 24.9h4.6zM400.8 24.9h4.7z"/>
<path d="M400.7 28.3l.1 2.4h.6zM400.7 28.3h.7v2.4z"/>
<path d="M400.8 30.7l.6 .1zM400.8 30.7l.6 .1z"/>
<path d="M400.8 30.8h4.4zM400.8 30.8h4.4z"/>
<path d="M400.8 30.8l4.9 .1zM400.8 30.8l4.9 .1z"/>
<path d="M400.8 30.9h5.4zM400.8 30.9h5.4z"/>
<path d="M400.8 30.9l5.2 .1zM400.8 30.9h5.4z"/>
<path d="M400.8 31h5.1zM400.8 31h5.2z"/>
<path d="M400.8 31l5 .1zM400.8 31h5.1z"/>
<path d="M400.8 31.1l4.7 .1zM400.8 31.1h5z"/>
<path d="M400.8 31.2h4.6zM400.8 31.2h4.7z"/>
<path d="M400.8 24.9h4.5zM400.8 24.9h4.6z"/>
<path d="M400.8 31.2l4.5 .1zM400.8 31.2h4.6z"/>
<path d="M400.9 24.9l4.3 .1zM400.9 24.9h4.4z"/>
<path d="M400.9 31.3h4.3zM400.9 31.3h4.4z"/>
<path d="M400.9 25h2.3zM400.9 25h2.9z"/>
<path d="M401 25l.5 .1zM401 25.1h.5z"/>
<path d="M400.9 31.3l2.3 .1zM400.9 31.3h2.9z"/>
<path d="M401 21.3h5.9zM402.2 21.3h4.7z"/>
<path d="M401 27.6h5.9zM402.2 27.6h4.7z"/>
<path d="M401.6 39.6l.4 .2zM401.6 39.6l.4 .2z"/>
<path d="M401.7 38.2h.5zM401.7 38.2h.5z"/>
<path d="M401.7 38.2h.5zM401.7 38.2h.5z"/>
<path d="M401.7 38.2l.5 .1zM401.7 38.2l.5 .1z"/>
<path d="M401.7 38.3h.4zM401.7 38.3h.5z"/>
<path d="M401.7 38.3l.5 .1zM401.7 38.3l.5 .1z"/>
<path d="M401.7 38.4l.5 .1zM401.7 38.4l.5 .1z"/>
<path d="M401.7 38.5h.5zM401.7 38.5h.5z"/>
<path d="M401.6 39.8h.7zM401.6 39.8h.7z"/>
<path d="M401.7 39.8h1.5zM401.7 39.8h1.5z"/>
<path d="M401.7 39.8l1.4 .1zM401.7 39.8h1.5z"/>
<path d="M401.7 39.9l1.4 .1zM401.7 39.9l1.4 .1z"/>
<path d="M401.7 38.1h.7zM401.8 38.1h.7z"/>
<path d="M401.7 38.1h.6zM401.7 38.1h.7z"/>
<path d="M401.7 38.1l.5 .1zM401.7 38.1h.6z"/>
<path d="M401.7 38.5h.6zM401.7 38.5h.6z"/>
<path d="M401.8 38l1.2 .1zM401.8 38h1.3z"/>
<path d="M401.8 38.1h.7zM401.8 38.1h.7z"/>
<path d="M401.7 38.7h.8zM401.7 38.5l.8 .2zM401.7 38.5l.8 .2z"/>
<path d="M401.8 38.7h.9zM401.8 38.7h.9z"/>
<path d="M401.8 37.9h1.3zM401.9 37.9h1.2z"/>
<path d="M401.8 37.9l1.3 .1zM401.8 37.9l1.3 .1z"/>
<path d="M401.8 38.7h1zM401.8 38.7h1z"/>
<path d="M401.8 38.7l1 .1zM401.8 38.7l1 .1z"/>
<path d="M401.9 33.4h6.2zM401.9 33.4h6.2z"/>
<path d="M401.9 37.8h1.2zM402 37.8h1.1z"/>
<path d="M401.9 33.4h6.2zM402.4 33.3l5.7 .1z"/>
<path d="M401 31.4h.9zM401 31.4h.5zM401 31.4h.5z"/>
<path d="M402 37.8h1.1zM402.1 37.7l1 .1z"/>
<path d="M402 39h1.1zM401.9 38.9l1.2 .1zM401.9 38.9l1.2 .1z"/>
<path d="M402.1 37.7h.9zM402.1 37.7h.9z"/>
<path d="M401.7 38.4h.5zM401.7 38.4h.5zM401.7 38.4h.5zM401.7 38.4h.5z"/>
<path d="M402.2 21.3h4.7zM403.1 21.2l3.8 .1z"/>
<path d="M402.2 27.6h4.7zM403.1 27.5l3.8 .1z"/>
<path d="M401.7 38.1h.6zM401.7 38.1h.6z"/>
<path d="M401.7 38.5h.6zM401.7 38.5h.6z"/>
<path d="M401.7 38.1h.7zM401.7 38.1h.7z"/>
<path d="M402.4 39.8h.8zM402.4 39.8h.8z"/>
<path d="M401.7 39.8h.7zM401.7 39.8h.7z"/>
<path d="M402.3 39.1h.9zM402.2 39l1 .1zM402.2 39l1 .1z"/>
<path d="M402.4 39.8h.8zM402.6 39.8h.6zM402.6 39.7l.6 .1z"/>
<path d="M402.4 33.3h5.3zM403.5 33.3h4.2z"/>
<path d="M402.4 39.1l.8 .1zM402.4 39.1l.8 .1z"/>
<path d="M402.5 38.1h.5zM402.5 38.1h.5z"/>
<path d="M402.6 39.3h.6zM402.6 39.3h.6z"/>
<path d="M402.7 39.3h.5zM402.7 39.3h.5z"/>
<path d="M402.8 39.5l.4 .1zM402.8 39.5h.5z"/>
<path d="M402.7 39.6h.5zM402.7 39.6h.5z"/>
<path d="M402.7 39.4l.6 .1zM402.7 39.4l.6 .1z"/>
<path d="M402.8 38.1h.2zM402.5 38.1h.5zM402.5 38.1h.5z"/>
<path d="M402.2 37.7h.7zM402.2 37.7h.7zM402.2 37.7h.7zM402.3 37.6l.6 .1z"/>
<path d="M402.1 37.7h.8zM402.1 37.7h.8zM402.1 37.7h.8zM402.2 37.7h.7z"/>
<path d="M402.8 38.1l.2 .1zM402.8 38.1l.2 .1z"/>
<path d="M402.1 37.7h.9zM402.1 37.7h.9z"/>
<path d="M401.9 38.9h1.1zM401.9 38.9h1.1zM401.8 38.8l1.2 .1zM401.8 38.8l1.2 .1z"/>
<path d="M401.9 37.8h1.2zM401.9 37.8h1.2z"/>
<path d="M401.9 37.9h1.2zM401.9 37.9h1.2zM401.9 37.9h1.2zM401.9 37.8l1.2 .1z"/>
<path d="M402.2 39h1zM402.2 39h1zM402 39h1.2zM402 39h1.2z"/>
<path d="M402.6 39.7h.6zM402.6 39.7h.6zM402.6 39.7h.6zM402.7 39.6h.5z"/>
<path d="M402.6 39.3h.6zM402.6 39.3h.6zM402.5 39.2l.7 .1zM402.5 39.2l.7 .1z"/>
<path d="M402.7 39.4h.6zM402.7 39.4h.6zM402.7 39.3l.6 .1zM402.7 39.3l.6 .1z"/>
<path d="M402.8 39.5h.5zM402.8 39.5h.5zM402.8 39.5h.5zM402.8 39.5h.5z"/>
<path d="M400.7 21.8h3zM400.7 21.8h4.1z"/>
<path d="M400.9 25h2.9zM400.9 25h4.3z"/>
<path d="M400.9 31.3h2.9zM400.9 31.3h4.3z"/>
<path d="M404.5 37.6v1.1h.5zM404.5 37.6h.5v1.1z"/>
<path d="M404.5 38.7v.5h2.2zM404.5 38.7h2.2v.5z"/>
<path d="M400.7 21.7h5.3zM400.7 21.7h5.9z"/>
<path d="M406.2 37.6v1.1h.5zM406.2 37.6h.5v1.1z"/>
<path d="M406.5 23.3h.4zM406.6 23.3h.3z"/>
<path d="M406.5 23.3v.7h.4zM406.5 23.3h.4v.7z"/>
<path d="M406.6 29.6h.3zM406.6 29.6h.3z"/>
<path d="M406.5 29.6v.7h.4zM406.5 29.6h.4v.7z"/>
<path d="M406.6 21.7h.4zM406.6 21.7h.4z"/>
<path d="M406.6 21.7v.7h.4zM406.6 21.7h.4v.7z"/>
<path d="M406.6 22.4h.3zM406.6 22.4h.4z"/>
<path d="M406.6 22.4v.9h.3zM406.6 22.4h.3v.9z"/>
<path d="M406.6 28l.4 .1zM406.6 28l.4 .1z"/>
<path d="M406.6 28.1v.6h.4zM406.6 28.1h.4v.6z"/>
<path d="M406.6 28.7h.3zM406.6 28.7h.4z"/>
<path d="M406.6 28.7v.9h.3zM406.6 28.7h.3v.9z"/>
<path d="M406.5 24l.4 .1zM406.5 24l.4 .1z"/>
<path d="M406.5 30.3l.4 .1zM406.5 30.3l.4 .1z"/>
<path d="M407 21.7h.2zM407 21.7h.2z"/>
<path d="M407 28h.2zM407 28h.2z"/>
<path d="M407 21.7h.2zM407 21.7h.2z"/>
<path d="M407 28l.2 .1zM407 28l.2 .1z"/>
<path d="M400.7 21.6h6.5zM400.7 21.6h6.5zM400.7 21.6h6.5l-6.2-.3zM401 21.3h5.9l.3 .3z"/>
<path d="M407.8 19v2.9h.6zM407.8 19h.6v2.9z"/>
<path d="M407.8 21.9v.6h.6zM407.8 21.9h.6v.6z"/>
<path d="M407.8 22.5v.4h.6zM407.8 22.5h.6v.4z"/>
<path d="M407.8 22.9v.6h.7zM407.8 22.9h.6l.1 .6z"/>
<path d="M407.8 23.5l.1 .7h.6zM407.8 23.5h.7v.7z"/>
<path d="M407.9 24.2v1.2h.7zM407.9 24.2h.6l.1 1.2z"/>
<path d="M407.9 25.4v.6h.7zM407.9 25.4h.7v.6z"/>
<path d="M407.9 26v1.2h.7zM407.9 26h.7v1.2z"/>
<path d="M407.9 27.2v.8h.7zM407.9 27.2h.7v.8z"/>
<path d="M407.9 28l.1 1.5h.7zM407.9 28h.7l.1 1.5z"/>
<path d="M408 37.6v.5h1.5zM408 37.6h1.5v.5z"/>
<path d="M408 38.1v.6h.5zM408 38.1h.5v.6z"/>
<path d="M408 38.7v.5h1.3zM408 38.7h1.3v.5z"/>
<path d="M408 39.2v.6h.5zM408 39.2h.5v.6z"/>
<path d="M408 29.5v.7h.7zM408 29.5h.7v.7z"/>
<path d="M408 30.2v1.2h.7zM408 30.2h.7v1.2z"/>
<path d="M408 31.4v.7h.5zM408 31.4h.5v.7z"/>
<path d="M408.1 33.9v.7h.3zM408.1 33.9h.3v.7z"/>
<path d="M408 32.1l.1 .2h.4zM408 32.1h.5v.2z"/>
<path d="M408.1 32.3l.4 .1zM408.1 32.3l.4 .1z"/>
<path d="M408.1 32.4l.3 .1zM408.1 32.4l.3 .1z"/>
<path d="M408.1 32.5v.9h.3zM408.1 32.5h.3v.9z"/>
<path d="M408.1 33.9h.3zM408.1 33.9h.3z"/>
<path d="M408.1 34.6v.8h.3zM408.1 34.6h.3v.8z"/>
<path d="M408.1 35.4l.3 .4zM408.1 35.4h.3v.4z"/>
<path d="M408.4 32.4l.1 .1zM408.4 32.4l.1 .1z"/>
<path d="M408.6 31.4l.1 .5zM408.6 31.4l.1 .5z"/>
<path d="M410.7 37.6l1 .1zM410.7 37.6l1 .1z"/>
<path d="M410.7 37.7l1.4 .1zM410.7 37.7l1.4 .1z"/>
<path d="M410.7 37.8h1.5zM410.7 37.8h1.5z"/>
<path d="M410.7 37.8l1.6 .1zM410.7 37.8l1.6 .1z"/>
<path d="M410.7 37.9h1.7zM410.7 37.9h1.7z"/>
<path d="M410.7 37.9l1.8 .1zM410.7 37.9l1.8 .1z"/>
<path d="M410.7 38h1.8zM410.7 38h1.8z"/>
<path d="M410.7 38l1.9 .1zM410.7 38l1.9 .1z"/>
<path d="M410.7 38.1h.5zM410.7 38.1h.5z"/>
<path d="M410.7 38.1v.3h.5zM410.7 38.1h.5v.3z"/>
<path d="M410.7 38.4v.2h.5zM410.7 38.4h.5v.2z"/>
<path d="M410.7 38.6v.6h.5zM410.7 38.6h.5v.6z"/>
<path d="M410.7 39.2l.5 .1zM410.7 39.2l.5 .1z"/>
<path d="M410.7 39.3v.3h.5zM410.7 39.3h.5v.3z"/>
<path d="M410.7 39.6v.2h.5zM410.7 39.6h.5v.2z"/>
<path d="M410.7 39.8h.5zM410.7 39.8h.5z"/>
<path d="M410.7 39.8l1.8 .1zM410.7 39.8h1.9z"/>
<path d="M411.5 39.8h1.1zM411.6 39.8h1zM411.7 39.8h.9z"/>
<path d="M411.5 38.1h1.1zM411.5 38.1h1.1z"/>
<path d="M410.7 37.6h.9zM410.7 37.6h.9z"/>
<path d="M411.6 39.8h1zM411.5 39.8h1.1zM411.5 39.8h1.1z"/>
<path d="M411.7 39.8h.9zM411.8 39.8h.8z"/>
<path d="M411.5 38.1h1.1zM411.5 38.1h1.1z"/>
<path d="M410.7 37.7h1.1zM410.7 37.7h1.1z"/>
<path d="M411.8 38.1l.8 .1zM411.8 38.1l.8 .1z"/>
<path d="M411.8 39.8h.8zM411.9 39.8h.7zM412 39.7h.7z"/>
<path d="M411.8 38.2h.9zM411.8 38.2h.9z"/>
<path d="M411.9 38.2h.8zM411.9 38.2h.8z"/>
<path d="M412.1 39.6l-.1 .1h.7zM412.1 39.6h.6z"/>
<path d="M410.7 37.8h1.4zM410.7 37.8h1.4z"/>
<path d="M412.1 39.6h.6zM412.2 39.6h.6z"/>
<path d="M412.1 38.3h.7zM412.1 38.3h.7z"/>
<path d="M412.2 39.6h.6zM412.3 39.5h.5z"/>
<path d="M412.2 38.3l.6 .1zM412.2 38.3l.6 .1z"/>
<path d="M412.2 38.4h.6zM412.2 38.4h.6zM412.2 38.4h.6z"/>
<path d="M412.3 38.4l.5 .1zM412.3 38.4l.5 .1z"/>
<path d="M412.3 39.4h.5zM412.3 39.3h.6z"/>
<path d="M412.3 39.3h.6zM412.4 39.3h.5z"/>
<path d="M412.3 39.3h.6zM412.3 39.3h.6z"/>
<path d="M412.4 39l.5 .1zM412.4 39h.5z"/>
<path d="M412.4 39.1l.5 .2zM412.4 39.1l.5 .2z"/>
<path d="M412.4 38.7l.5 .2zM412.4 38.7l.5 .2z"/>
<path d="M412.4 38.9l.5 .1zM412.4 38.9l.5 .1z"/>
<path d="M412.4 39h.5zM412.4 39h.5z"/>
<path d="M410.7 39.9h1.8zM410.7 39.9h1.8z"/>
<path d="M410.7 38h1.8zM410.7 38h1.8z"/>
<path d="M410.7 39.8h1.9zM410.7 39.8h1.9z"/>
<path d="M410.7 38.1h1.9zM410.7 38.1h1.9z"/>
<path d="M412.1 38.3h.7zM412.1 38.3h.7zM412 38.2l.8 .1zM412 38.2l.8 .1z"/>
<path d="M412.3 39.5h.5zM412.3 39.5h.5zM412.3 39.5h.5zM412.3 39.5h.5zM412.3 39.4l.5 .1zM412.3 39.4h.5z"/>
<path d="M412.3 38.6h.6zM412.3 38.6h.6zM412.3 38.5l.6 .1zM412.3 38.5l.6 .1z"/>
<path d="M412.4 38.7h.5zM412.4 38.7h.5zM412.3 38.6l.6 .1zM412.3 38.6l.6 .1z"/>
<path d="M413.1 37.7l.5 .1zM413.1 37.7l.5 .1z"/>
<path d="M413.3 37.8h.3zM413.3 37.8h.3z"/>
<path d="M413.3 37.8l.1 .5zM413.3 37.8l.1 .5z"/>
<path d="M413.7 37.7v.3h.2zM413.7 37.7l.2 .3z"/>
<path d="M413.7 38.1l.1 .2zM413.7 38.1l.1 .2z"/>
<path d="M413.8 38l.2 .1zM413.8 38l.2 .1z"/>
<path d="M413.8 38.1l.2 .2zM413.8 38.1h.3l-.1 .2z"/>
<path d="M414.2 37.7l-.2 .3h.3zM414.2 37.7l.1 .3z"/>
<path d="M414.2 38l.1 .3zM414.2 38l.1 .3z"/>
<path d="M381.6 40l1.3 .1zM381.6 40h1.4z"/>
<path d="M381.6 40.1h1.2zM381.6 40.1h1.3z"/>
<path d="M381.7 40.1h1zM381.7 40.1h1.1z"/>
<path d="M381.9 40.2h.6zM381.9 40.2h.8z"/>
<path d="M381.9 40.2h.8zM381.9 40.2h.8zM381.8 40.1l.9 .1zM381.8 40.1h.9z"/>
<path d="M381.6 40.1h1.3zM381.6 40.1h1.3zM381.6 40.1h1.3zM381.6 40.1h1.3z"/>
<path d="M385 37.9v2.3h.3zM385 37.9h.3v2.3z"/>
<path d="M387.6 40h1.5zM387.6 40h1.5z"/>
<path d="M387.6 40l1.4 .1zM387.6 40h1.5z"/>
<path d="M387.7 40.1h1.2zM387.7 40.1h1.3z"/>
<path d="M387.7 40.1l1.1 .1zM387.7 40.1h1.2z"/>
<path d="M387.9 40.2h.8zM387.9 40.2h.9z"/>
<path d="M387.9 40.2h.7zM387.9 40.2h.8z"/>
<path d="M388 40.2h.5zM388 40.2h.6z"/>
<path d="M390.8 39.9l1.4 .1zM390.8 39.9h1.6z"/>
<path d="M390.8 40l1.3 .1zM390.8 40h1.4z"/>
<path d="M390.8 40.1h1.3zM390.8 40.1h1.3z"/>
<path d="M390.8 40.1l1.1 .1zM390.8 40.1h1.1z"/>
<path d="M390.8 40.2h.8zM390.8 40.2h1.1z"/>
<path d="M390.8 40.2h.7zM390.8 40.2h.8z"/>
<path d="M390.8 40.1h1.1zM390.8 40.1h1.2z"/>
<path d="M390.8 40.1h1.2zM390.8 40.1h1.3z"/>
<path d="M394.2 37.6v2.6h.4zM394.2 37.6h.4v2.6z"/>
<path d="M401.7 40h1.3zM401.7 40h1.4z"/>
<path d="M401.7 40.1h1.2zM401.7 40.1h1.3z"/>
<path d="M401.8 40.1l1 .1zM401.8 40.1h1.1z"/>
<path d="M402 40.2h.6zM402 40.2h.7z"/>
<path d="M402.3 40.2h.1zM402.1 40.2h.3zM402.1 40.2h.5z"/>
<path d="M402 40.2h.7zM402 40.2h.7zM401.9 40.2h.8zM401.9 40.2h.8z"/>
<path d="M401.9 40.2h.8zM401.9 40.2h.9z"/>
<path d="M401.7 40.1h1.3zM401.7 40.1h1.3zM401.7 40.1h1.3zM401.7 40.1h1.3zM401.7 40l1.3 .1zM401.7 40h1.3z"/>
<path d="M404.5 39.2v1h.5zM404.5 39.2h.5v1z"/>
<path d="M406.2 39.2v1h.5zM406.2 39.2h.5v1z"/>
<path d="M408 39.8v.4h1.6zM408 39.8h1.6v.4z"/>
<path d="M410.7 39.9l1.6 .1zM410.7 39.9h1.8z"/>
<path d="M410.7 40l1.5 .1zM410.7 40h1.6z"/>
<path d="M410.7 40.1l1.2 .1zM410.7 40.1h1.3z"/>
<path d="M410.7 40.2h1zM410.7 40.2h1.2z"/>
<path d="M410.7 40.2h.8zM410.7 40.2h1z"/>
<path d="M410.7 40.1h1.3zM410.7 40.1h1.4z"/>
<path d="M410.7 40.1h1.4zM410.7 40.1h1.4zM410.7 40.1h1.4zM410.7 40.1h1.5z"/>
</g>
<g font-size="6.6">
<text x="419.1" y="202.7" transform="rotate(-90 419.1 202.7)">SIGNATURE/ DESIGNER SERIES</text>
<text x="376.4" y="266.3">BT16x28-BL</text>
</g>
<g font-size="4.6">
<text x="242.9" y="14.1">METAL TRIM</text>
<text x="32.6" y="237.2">BT16x28-BL CUT LIST</text>
<text x="195" y="237.2">BT16x28-BL CUT LIST</text>
</g>
<g font-size="4.4">
<text x="375" y="48.4">1500 CHERRY STREET</text>
<text x="375" y="53.8">LOUISVILLE, CO 80027</text>
<text x="375" y="61.5">Ph: 888.900.3933</text>
<text x="375.2" y="66.9">WWW.STUDIOSHED.COM</text>
<text x="389.8" y="258.8">BLOCK</text>
<text x="385.1" y="272">PAGE 1 OF 2</text>
</g>
<g font-size="4.1">
<text x="73.7" y="112.5">B1</text>
<text x="110.1" y="112.5">B2</text>
<text x="160.9" y="112.5">B2</text>
<text x="211.7" y="112.5">B2</text>
<text x="262.5" y="112.5">B2</text>
<text x="71.6" y="130.1">14-B</text>
<text x="109.4" y="130">6-B</text>
<text x="160.3" y="130">6-B</text>
<text x="211.1" y="130">6-B</text>
<text x="261.9" y="130">6-B</text>
<text x="71.6" y="155.7">14-B</text>
<text x="109.4" y="155.7">6-B</text>
<text x="160.3" y="155.7">6-B</text>
<text x="211.1" y="155.7">6-B</text>
<text x="261.9" y="155.7">6-B</text>
<text x="71.6" y="181.4">14-B</text>
<text x="109.4" y="181.4">6-B</text>
<text x="160.3" y="181.4">6-B</text>
<text x="211.1" y="181.4">6-B</text>
<text x="261.9" y="181.4">6-B</text>
<text x="71.6" y="200.7">13-B</text>
<text x="109.4" y="200.7">5-B</text>
<text x="160.2" y="200.7">5-B</text>
<text x="211" y="200.7">5-B</text>
<text x="261.8" y="200.7">5-B</text>
</g>
<g font-size="3.3">
<text x="243.3" y="19.5">PROFILE</text>
<text x="249.3" y="23.9">B</text>
<text x="267.3" y="19.5">DISCRIPTION</text>
<text x="311.7" y="19.5">LENGTH</text>
<text x="341" y="19.4">QTY</text>
<text x="343.6" y="23.9">2</text>
<text x="353.3" y="19.5">NOTES</text>
<text x="249.2" y="29.1">C</text>
<text x="264" y="29.1">BASE DRIP EDGE</text>
<text x="267" y="24.3">CORNER CAP</text>
<text x="304.3" y="24.3">7'-9 1/2&quot; - ACTUAL</text>
<text x="306.2" y="29.1">28'-0&quot; - ACTUAL</text>
<text x="344" y="29.1">-</text>
<text x="249.3" y="33.9">E</text>
<text x="259.1" y="33.9">BLOCK SIDING REVEAL</text>
<text x="305.1" y="33.9">192'-0&quot; - ACTUAL</text>
<text x="344" y="33.9">-</text>
<text x="48.6" y="112.2">8</text>
<text x="50.1" y="113.8">16</text>
<text x="51.1" y="110.6">7</text>
<text x="53.8" y="112.2">&quot;</text>
<text x="46.5" y="129.8">1'-11 &quot;</text>
<text x="53.7" y="128.2">3</text>
<text x="53.8" y="131.4">4</text>
<text x="313.2" y="148.1">BLOCK SIDING SPACED</text>
<text x="46.5" y="155.5">1'-11 &quot;</text>
<text x="53.7" y="153.9">3</text>
<text x="313.1" y="152.1">1/2&quot; APART</text>
<text x="53.8" y="157">4</text>
<text x="53.7" y="179.5">3</text>
<text x="46.5" y="181.1">1'-11 &quot;</text>
<text x="53.8" y="182.7">4</text>
<text x="48.3" y="200.5">11 &quot;</text>
<text x="51.9" y="198.9">3</text>
<text x="52" y="202">4</text>
<text x="313.5" y="202.5">ALIGN BOTTOM OF</text>
<text x="313.4" y="206.4">SIDING WITH BOTTOM</text>
<text x="375.2" y="208.6">JOB # :</text>
<text x="52.6" y="213.3">3&quot;</text>
<text x="71.6" y="213.3">1'-8 &quot;</text>
<text x="77" y="211.7">3</text>
<text x="77.1" y="214.9">4</text>
<text x="107.5" y="213.3">3'-11 &quot;</text>
<text x="114.7" y="214.9">2</text>
<text x="114.8" y="211.7">1</text>
<text x="158.3" y="213.3">3'-11 &quot;</text>
<text x="165.5" y="214.9">2</text>
<text x="165.6" y="211.7">1</text>
<text x="209.1" y="213.3">3'-11 &quot;</text>
<text x="216.3" y="214.9">2</text>
<text x="216.4" y="211.7">1</text>
<text x="259.9" y="213.3">3'-11 &quot;</text>
<text x="267.1" y="214.9">2</text>
<text x="267.2" y="211.7">1</text>
<text x="313.4" y="210.5">OF SHEATHING, TYP</text>
<text x="68" y="221.2">0&quot;</text>
<text x="375" y="221.3">PROJECT NAME:</text>
<text x="375" y="234">FOUNDATION:</text>
<text x="34.6" y="242.6">ITEM #</text>
<text x="48.9" y="242.6">MATERIAL</text>
<text x="70.7" y="242.6">SIZE</text>
<text x="92.3" y="242.6">LENGTH</text>
<text x="117.6" y="242.5">QTY</text>
<text x="153.9" y="242.6">NOTES</text>
<text x="197.1" y="242.6">ITEM #</text>
<text x="211.3" y="242.6">MATERIAL</text>
<text x="233.2" y="242.6">SIZE</text>
<text x="254.8" y="242.6">LENGTH</text>
<text x="280" y="242.5">QTY</text>
<text x="316.3" y="242.6">NOTES</text>
<text x="37.5" y="247.4">5-B</text>
<text x="70.6" y="247.4">5/16&quot;</text>
<text x="85" y="247.4">11 3/4&quot; x 3'-11 1/2&quot;</text>
<text x="120.2" y="247.4">6</text>
<text x="375" y="246.7">FRAMING:</text>
<text x="36.5" y="256.9">13-B</text>
<text x="37.5" y="252.2">6-B</text>
<text x="70.6" y="252.2">5/16&quot;</text>
<text x="70.6" y="256.9">5/16&quot;</text>
<text x="83.2" y="252.2">1'-11 3/4&quot; x 3'-11 1/2&quot;</text>
<text x="85.9" y="256.9">11 3/4&quot; x 1'-8 3/4&quot;</text>
<text x="119.1" y="252.2">18</text>
<text x="120.2" y="256.9">2</text>
<text x="36.5" y="261.7">14-B</text>
<text x="70.6" y="261.7">5/16&quot;</text>
<text x="84.1" y="261.7">1'-11 3/4&quot; x 1'-8 3/4&quot;</text>
<text x="120.2" y="261.7">6</text>
<text x="38.2" y="266.5">B1</text>
<text x="70.6" y="266.5">5/16&quot;</text>
<text x="84" y="266.5">0'-8 7/16&quot; X 1'-8 3/4&quot;</text>
<text x="120.2" y="266.5">2</text>
<text x="38" y="271.2">B2</text>
<text x="70.6" y="271.2">5/16&quot;</text>
<text x="83" y="271.2">0'-8 7/16&quot; X 3'-11 1/2&quot;</text>
<text x="120.2" y="271.2">6</text>
</g>
<g font-size="2.9">
<text x="171" y="35">NOTE:</text>
<text x="170.9" y="42">ROOF DRAWINGS FOR ACTUAL</text>
<text x="171" y="38.5">STANDARD ROOF SHOWN. SEE</text>
<text x="170.9" y="45.4">DESIGN.</text>
</g>
<g font-size="2.6">
<text x="151.9" y="134.9">TRIM SIDING FOR</text>
<text x="150.6" y="138.1">WINDOW, AS REQ'D</text>
</g>
<g font-size="2.4">
<text x="48.7" y="247.1">HARDIEPANEL</text>
<text x="48.7" y="251.8">HARDIEPANEL</text>
<text x="48.7" y="256.6">HARDIEPANEL</text>
<text x="48.7" y="261.4">HARDIEPANEL</text>
<text x="48.7" y="266.2">HARDIEPANEL</text>
<text x="48.7" y="270.9">HARDIEPANEL</text>
</g>
</svg>
